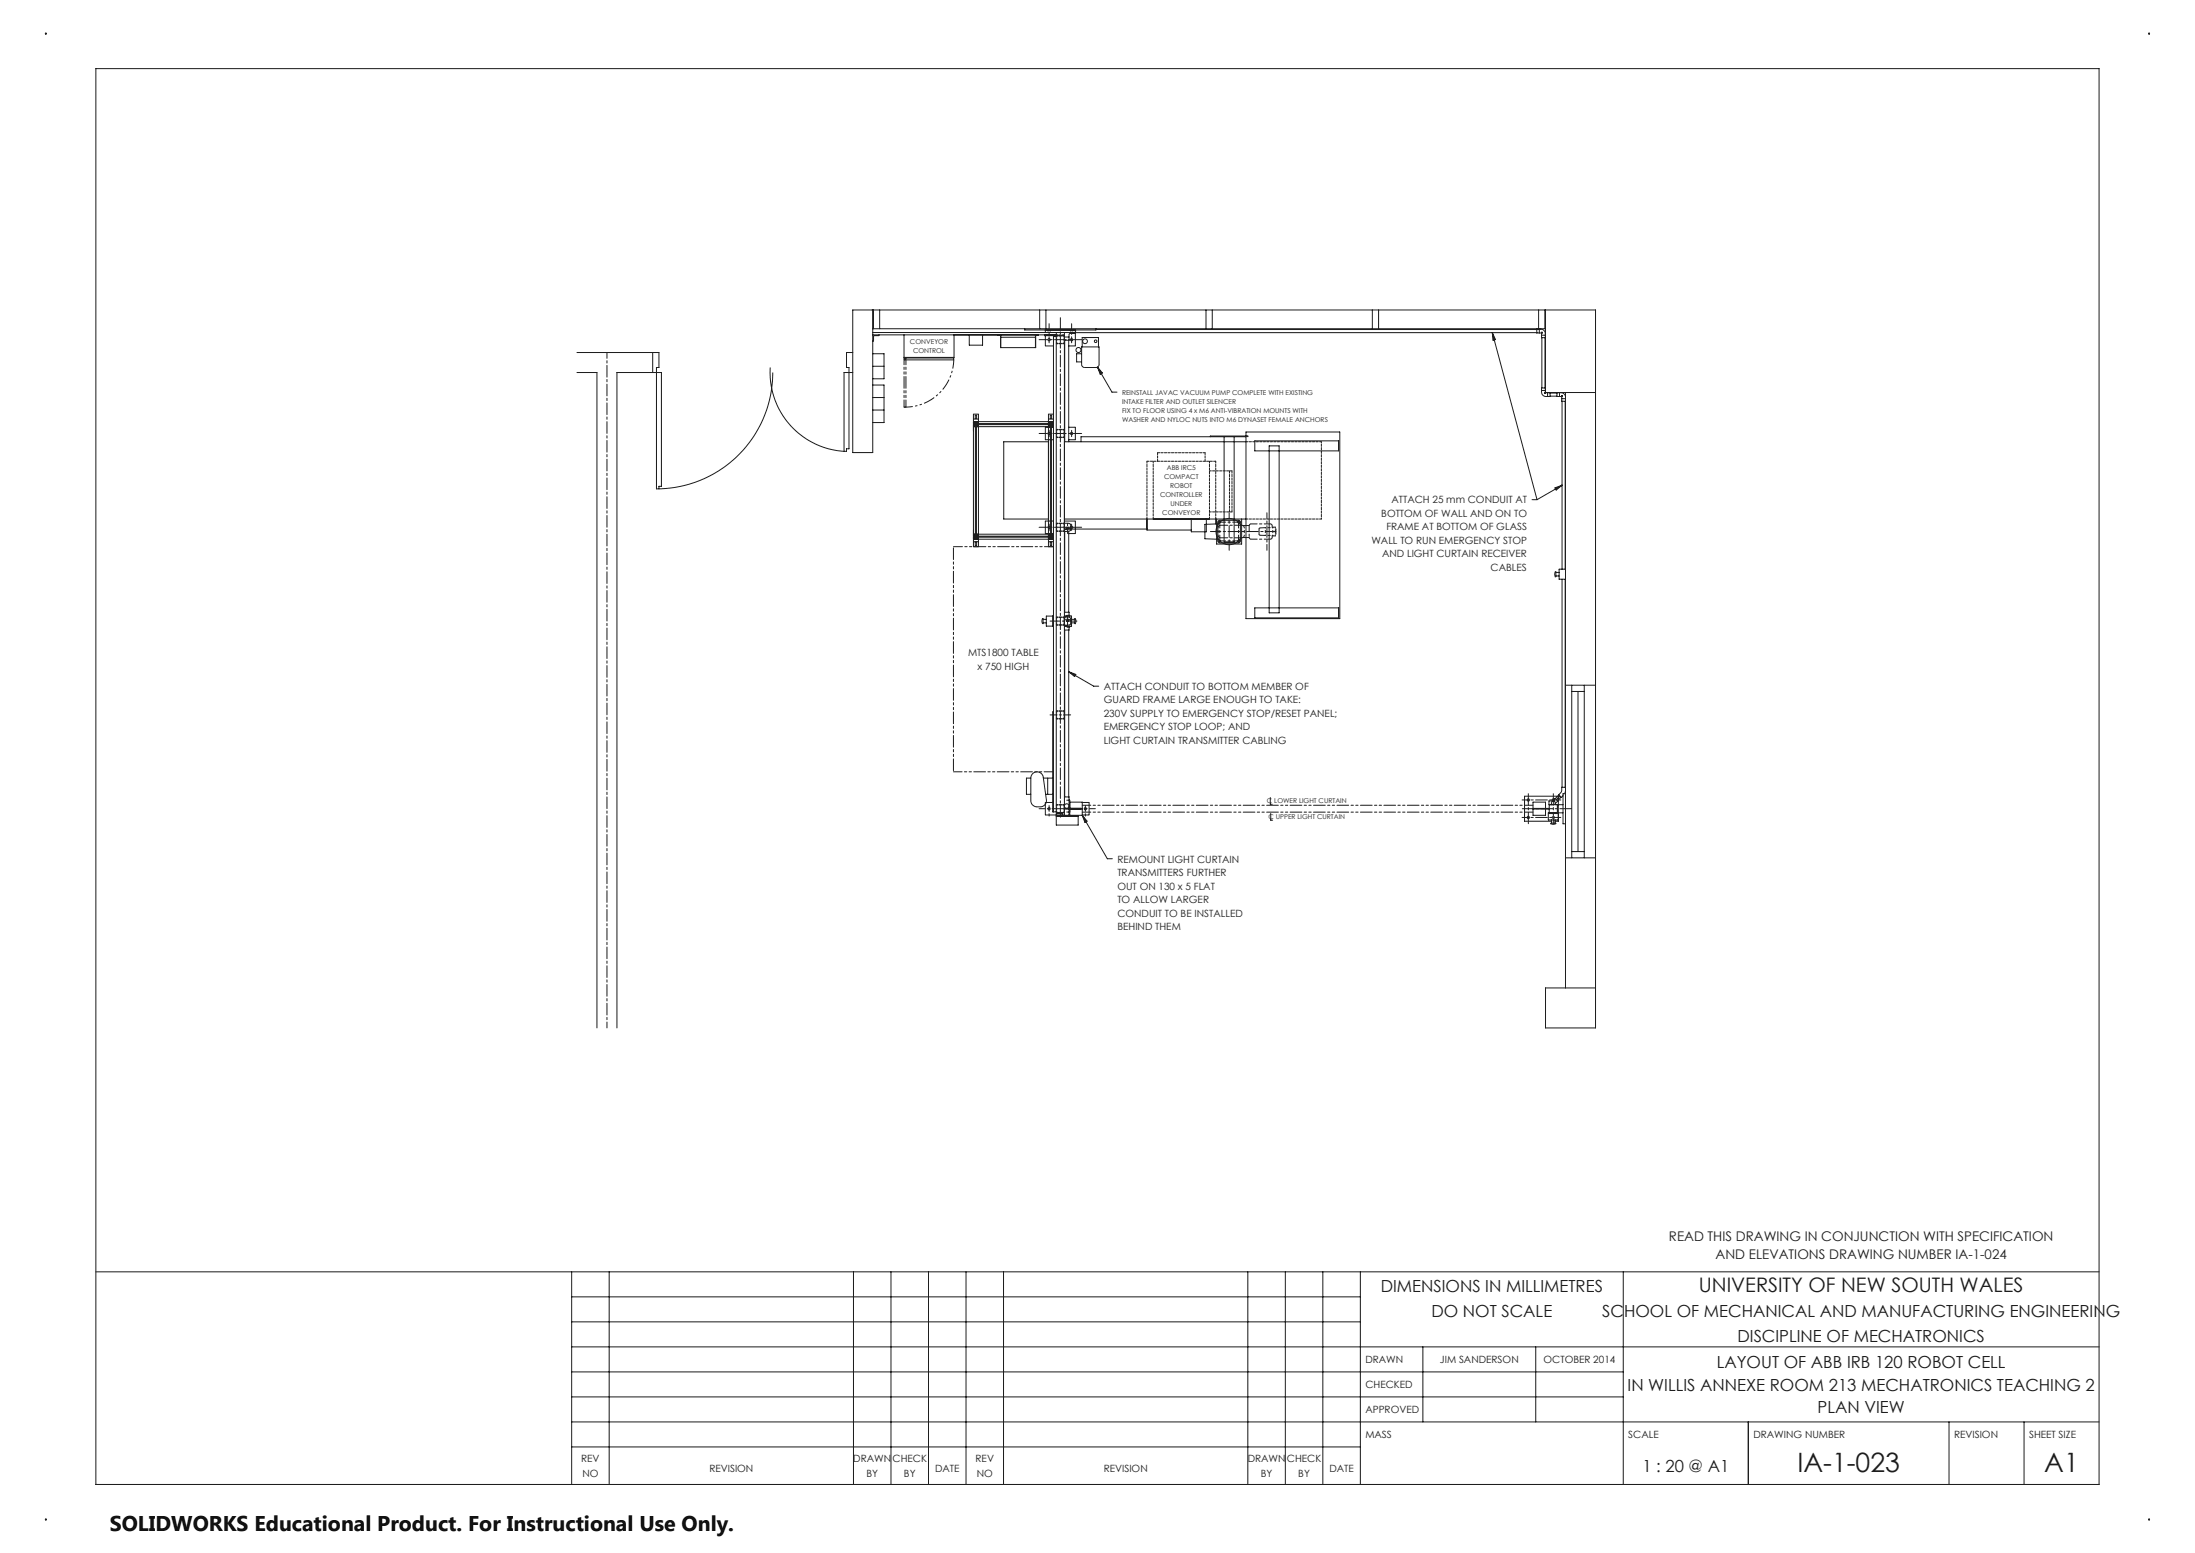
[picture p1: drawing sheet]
<svg xmlns="http://www.w3.org/2000/svg" width="1189mm" height="841mm" viewBox="0 0 1189 841" stroke-linecap="round" stroke-linejoin="round" font-family="sans-serif">
<path d="M660 290l1 1M661 284l-1 2M673 291l1-1M674 286l-1-2M677 291l1 1M678 284l-1 1M688 292l1-1M689 285l-1-1" fill="none" stroke="#191924" stroke-width=".54" stroke-dasharray="6.3 1.3 1.3 1.3" stroke-linecap="butt"/>
<g fill="none" stroke="#191924" stroke-width=".54">
<path d="M24 18h1M24 18l1 1M25 18v1M25 18l-1 1M1164 18h1M1164 18v1M52 37h1085v767h-1085zM473 168v77h-11v-77h402v389h-27v-22h27M473 178h364M473 168v10M476 168v10M555 178v1h39v-1"/>
<path d="M563 168v10M566 179v1M567 168v10M583 179v2h-3M594 178h238M653 168v10M657 168v10M743 168v10M747 168v10M832 178h3a2.3 2.3 0 0 1 2 3v2h-2v-3h-3zM833 168v10M834 178v2"/>
<path d="M835 180h1M835 180v1M836 180h-1M837 168v10M837 168v45h27M313 191h44v8h-1v66h1M354 191v11M417 199a43 43 0 0 0 40 45M462 191h-3v8h1v44h-1v1h-2M473 181h100M473 192h6v13h-6M473 180h110"/>
<path d="M473 198h6M476 181l-3 1v3M490 181v13h27v-13M490 194h27v1h-27zM490 194h1M490 194v1M525 181v6h7v-6M540 181h.1M542 182v6h19v-6M542 181v7M542 183h19M561 181v7"/>
<path d="M563 181h.1M566 181v1h10M566 182v5h5M572 180l1 260M572 182h-1v258M577 180v262h2M577 183h2M577 187h.1M577 184h2M577 184v55M580 181h-1v58M581 180v1"/>
<path d="M582 181l1 6h-4M583 180h249M586 188h9v10v1h-8l-1-1zM586 192h-3v4h3M586 188v-5h9v5M595 199l2 3-1 1zM595 199l7 13h3M808 180l25 91M808 180l2 4h-1zM835 182h2M835 183v27M837 183v27"/>
<path d="M313 202h10v355M419 202a63 63 0 0 1-62 63M462 202h-5v42M473 209h6v20h-6M473 215h6M835 211h2M836 213h1M837 212v1M837 213v-3h-2v3a2.4 2.4 0 0 0 2 2h3v-2M838 213v2M840 213h3M840 215h3"/>
<path d="M843 213v2h3v2h2M845 213v2M846 213a2.4 2.4 0 0 1 2 2M846 215h1M846 214v1M846 216h2M846 217v91M848 217v91M848 213v322M473 222h6M527 231h1M527 228v-4h3v72h-3v-4"/>
<path d="M527 231h44M527 229h1v1h-1M527 227h3M528 231h1v59h-1v-59zM528 225h1v2h-1zM528 228v1h1v-1M529 229h1h38l1 1h-39h-1zM530 228v1M530 231h.1M568 231h.1M568 239h-24v42h24M568 227h3"/>
<path d="M568 228v1M569 231h1v59h-1v-59zM569 229h1M569 225h1v2h-1zM569 228v1M570 228v1M570 229v1h1M570 229h1M570 228l1 1M571 231h-1M571 224h-3v72h3M571 231l-5 1v6h5"/>
<path d="M571 228h-44v64h44M577 239h98M577 238h.1M577 231h.1M579 231l4 1-1 6h-3M656 237h20M663 237v56h6v-56M675 234h51v101h-51zM675 237h-89v2M680 239h45v5h-45zM687 241h6v91h-6zM357 265v-2h1v-61h-24v355"/>
<path d="M830 271h3M842 264l4-1-3 2zM846 263l-13 8M527 293h3M527 290h1v1h-1M527 289h44M528 289l-1 1M528 294h1v1h-1zM529 291v1M529 291h-1v1M529 290h1h38l1 1h-39h-1zM530 289v1"/>
<path d="M530 292h.1M568 292h.1M568 293h3M568 289v1M569 294h1v1h-1zM569 292v-1h1v1M570 289l1 1M571 292h-1M571 282h-5v7h5M571 290h-1v1h1M577 282h6l-1 7h-3M577 283l3 1v3l-1 1"/>
<path d="M577 281h98M577 289h.1M577 288v44M579 286h.1M579 286h-1h1M579 288v46M579 288h-2M580 286l-2 1M621 281v6h24M621 287h-44M645 281v7h8v-7M659 281v3"/>
<path d="M659 281v14h14v-14M660 282h12v11l-1 1h-11zM660 284h-7v8h7M672 284a7 7 0 0 0-11-2 7 7 0 0 0 0 11 7 7 0 0 0 11-2M682 289l1 1h2M685 286h-2l-1 1M691 287v2M843 310v2l-1-1zM843 310h2M843 312h2M846 314v112M848 314v112"/>
<path d="M848 308h-3v6h3M565 335v3l-1-1zM565 335h2M565 337h2M570 334v5M571 334h-4v5h4M577 334l3 1v3l-1 1h-2M577 335h2l1 1M577 334h3v5h-3M577 332h2M577 334h.1M577 339h.1"/>
<path d="M578 333l1 1M579 336h.1M579 336h-1h1M579 339v99M579 339h-1M580 335h2M580 337h2M582 335l1 1-1 2zM680 329h45v6h-45zM577 341h2M577 341v91M579 364l4 1-1 1z"/>
<path d="M579 364l13 8h3M848 371h16M851 371v94M851 374h7M855 374v87M858 371v94M570 385v55h2M559 419a3 3 0 0 1 4-1 3 3 0 0 1 2 3l2 12a3 3 0 0 1-4 4h-1a3 3 0 0 1-4-3v-13zM558 421h-2v9h2M565 421h5M566 430h4M568 421v9"/>
<path d="M571 435h-5v6h11M577 440h-5M577 438h9v4M577 432h2M578 433h1v5M578 440h1M579 438v4M579 434h7v4h-9M579 438v4h7M585 438h.1M586 435h4v6h-4M688 432v4h1"/>
<path d="M830 438h9M837 438v-4h-7v8h7v-4M840 436h-1l1 4M840 436v-1a1 1 0 0 1 1-1 1 1 0 0 1 1 1v1M841 434h-2v2h8M842 432l-1 2M842 432l2 2-2 1M843 436v4M844 431l-2 1M845 431l-2 2M846 432l-2 2M848 428v2"/>
<path d="M848 426h-2v3l-2 1 2 2 1-1M848 430h-1v16h1M572 442h12v5h-12zM572 442h12M572 440v2zM575 440v2zM577 442h.1M579 441h.1M586 442l14 23h3M586 442l3 3h-1zM688 440v4h1M839 441h5"/>
<path d="M840 446h3h-2zM840 445h-14v-14h18v14h-2M840 444v2M842 444v2M847 440h-8v4h5M848 465h16M851 461h7M52 689h1085M310 689v115M330 689v115M462 689v115M483 689v115"/>
<path d="M503 689v115M523 689v115M544 689v115M676 689v115M696 689v115M717 689v115M737 689v115M879 689v115M310 716h427M310 702h427M310 729h827M771 729v41"/>
<path d="M832 729v41M310 743h569M310 756h569M310 770h827M947 770v34M1056 770v34M1096 770v34M310 784h427M24 823h1M25 822v1M25 823h-1M1164 823h1"/>
<path d="M1164 823h.1M1164 822v1"/>
<circle cx="490" cy="194" r=".2"/>
<circle cx="568" cy="184" r=".6"/>
<circle cx="580" cy="184" r=".6"/>
<circle cx="584" cy="190" r="1.4"/>
<circle cx="588" cy="185" r="1.3"/>
<circle cx="594" cy="185" r=".7"/>
<circle cx="528" cy="229" r=".2"/>
<circle cx="528" cy="231" r=".2"/>
<circle cx="529" cy="230" r=".4"/>
<circle cx="530" cy="229" r=".2"/>
<circle cx="530" cy="231" r=".2"/>
<circle cx="568" cy="229" r=".2"/>
<circle cx="568" cy="231" r=".2"/>
<circle cx="568" cy="235" r=".6"/>
<circle cx="569" cy="230" r=".4"/>
<circle cx="570" cy="229" r=".2"/>
<circle cx="570" cy="231" r=".2"/>
<circle cx="580" cy="235" r=".6"/>
<circle cx="528" cy="290" r=".2"/>
<circle cx="528" cy="292" r=".2"/>
<circle cx="529" cy="291" r=".4"/>
<circle cx="530" cy="290" r=".2"/>
<circle cx="530" cy="292" r=".2"/>
<circle cx="568" cy="290" r=".2"/>
<circle cx="568" cy="292" r=".2"/>
<circle cx="568" cy="286" r=".6"/>
<circle cx="569" cy="291" r=".4"/>
<circle cx="570" cy="290" r=".2"/>
<circle cx="570" cy="292" r=".2"/>
<circle cx="580" cy="286" r=".6"/>
<circle cx="661" cy="283" r=".4"/>
<circle cx="661" cy="293" r=".4"/>
<circle cx="671" cy="283" r=".4"/>
<circle cx="671" cy="293" r=".4"/>
<circle cx="568" cy="438" r=".6"/>
<circle cx="578" cy="437" r="1.3"/>
<circle cx="588" cy="438" r=".6"/>
<circle cx="828" cy="433" r=".6"/>
<circle cx="841" cy="433" r=".6"/>
<circle cx="828" cy="443" r=".6"/>
</g>
<path d="M842 443l-1-1v1h1" fill="none" stroke="#191924" stroke-width=".54" stroke-dasharray="1.3 .6" stroke-dashoffset=".6" stroke-linecap="butt"/>
<g fill="none" stroke="#191924" stroke-width=".54" stroke-dasharray="1.3 .6" stroke-linecap="butt">
<path d="M572 186h1M573 182h-1M572 237h1M573 233h-1M572 287l1 1M573 284h-1M576 288v-1M572 338h1M573 334l-1 1M576 335v-1M572 389h1M573 385h-1"/>
<path d="M572 440h1M573 436h-1"/>
</g>
<g fill="none" stroke="#191924" stroke-width=".54" stroke-dasharray="1.3 .6" stroke-dashoffset=".3" stroke-linecap="butt">
<path d="M572 186h1M573 182h-1M576 186h1M577 182h-1M572 237h1M573 233h-1M576 237h1M577 233h-1M572 287l1 1M573 283l-1 1M576 288l1-1M577 284l-1-1"/>
<path d="M572 338l1 1M573 334l-1 1M576 339l1-1M577 335l-1-1M572 389h1M573 385h-1M576 389h1M577 385h-1M573 436h-1M577 436h-1"/>
</g>
<path d="M490 220a26 26 0 0 0 27-25" fill="none" stroke="#191924" stroke-width=".54" stroke-dasharray="6.3 1.3 1.3 1.3 1.3 1.3" stroke-dashoffset="1.6" stroke-linecap="butt"/>
<path d="M666 278v20M686 278v20M563 438h30M568 436v7M588 436v7M329 557v-366" fill="none" stroke="#191924" stroke-width=".54" stroke-dasharray="6.3 1.3 1.3 1.3" stroke-dashoffset="3.2"/>
<path d="M656 288h35" fill="none" stroke="#191924" stroke-width=".54" stroke-dasharray="6.3 1.3 1.3 1.3" stroke-dashoffset=".7"/>
<path d="M660 283h12M660 293h12M661 282v12M671 282v12" fill="none" stroke="#191924" stroke-width=".54" stroke-dasharray="6.3 1.3 1.3 1.3" stroke-dashoffset="2.2"/>
<path d="M574 172v271M824 438h27" fill="none" stroke="#191924" stroke-width=".54" stroke-dasharray="6.3 1.3 1.3 1.3" stroke-dashoffset="-.1"/>
<path d="M828 430v16M841 430v16" fill="none" stroke="#191924" stroke-width=".54" stroke-dasharray="6.3 1.3 1.3 1.3" stroke-dashoffset=".1"/>
<path d="M824 433h21M824 443h21" fill="none" stroke="#191924" stroke-width=".54" stroke-dasharray="6.3 1.3 1.3 1.3" stroke-dashoffset="2.8"/>
<path d="M660 286v4M674 286v4M685 286h4M685 290h4M685 286v4" fill="none" stroke="#191924" stroke-width=".54" stroke-dasharray="6.3 1.3 1.3 1.3" stroke-dashoffset="6.2"/>
<path d="M689 285v5M691 285v5" fill="none" stroke="#191924" stroke-width=".54" stroke-dasharray="6.3 1.3 1.3 1.3" stroke-dashoffset="5.9"/>
<g fill="none" stroke="#191924" stroke-width=".54" stroke-dasharray="6.3 1.3 1.3 1.3">
<path d="M527 230h3M529 228v3M568 230h3M568 233v3M569 228v3M580 233v3M527 291h3M529 289v3M568 291h3M568 284v3M569 289v3M579 286h-2"/>
<path d="M580 284v3M673 285h4M673 291h4M682 287v2M689 285v1M689 290v1M689 285h2M689 290h2M691 289h.1M691 286h.1M843 310h.1M843 312h.1"/>
<path d="M565 338h.1M565 335h.1M579 336h-2M582 335h.1M582 338h.1M570 385h1M840 446h.1M843 446h.1"/>
</g>
<path d="M661 284h12M661 291h12" fill="none" stroke="#191924" stroke-width=".54" stroke-dasharray="6.3 1.3 1.3 1.3" stroke-dashoffset="2.5"/>
<path d="M568 175v11M580 175v11M677 285v6" fill="none" stroke="#191924" stroke-width=".54" stroke-dasharray="6.3 1.3 1.3 1.3" stroke-dashoffset="3.1"/>
<path d="M678 284h10M678 292h10" fill="none" stroke="#191924" stroke-width=".54" stroke-dasharray="6.3 1.3 1.3 1.3" stroke-dashoffset="3"/>
<path d="M563 184h23M563 235h23M563 286h23" fill="none" stroke="#191924" stroke-width=".54" stroke-dasharray="6.3 1.3 1.3 1.3" stroke-dashoffset="1.8"/>
<path d="M569 336h14" fill="none" stroke="#191924" stroke-width=".54" stroke-dasharray="6.3 1.3 1.3 1.3" stroke-dashoffset="1"/>
<path d="M569 387h11" fill="none" stroke="#191924" stroke-width=".54" stroke-dasharray="6.3 1.3 1.3 1.3" stroke-dashoffset="2.7"/>
<path d="M578 289v-7M578 340v-7" fill="none" stroke="#191924" stroke-width=".54" stroke-dasharray="6.3 1.3 1.3 1.3" stroke-dashoffset="3.4"/>
<g fill="none" stroke="#191924" stroke-width=".54" stroke-dasharray="1.3 .6" stroke-dashoffset=".7">
<path d="M568 179v1M569 179v1M580 179v1M581 179v1M572 182v4M573 182h3M573 186h3M576 182v4M572 233v4M573 237h3M573 233h3M576 233v4"/>
<path d="M716 239v42M572 284v3M573 288h3M573 284h3M573 283h3M576 284v3M572 335v3M573 334h3M573 339h3M573 338h3M576 335v3M572 385v4"/>
<path d="M573 385h3M573 389h3M576 385v4M572 436v4M573 436h3M573 440h3M576 436v4"/>
</g>
<path d="M675 239h41M621 250v31M625 250v31M627 245v5M653 245v5M655 250v31M659 250v31M675 281h41" fill="none" stroke="#191924" stroke-width=".54" stroke-dasharray="1.3 .6" stroke-dashoffset=".2"/>
<path d="M621 250h38M627 245h26" fill="none" stroke="#191924" stroke-width=".54" stroke-dasharray="1.3 .6" stroke-dashoffset=".1"/>
<path d="M576 182v-1M666 255v22M667 255v22" fill="none" stroke="#191924" stroke-width=".54" stroke-dasharray="1.3 .6"/>
<path d="M655 255h12M655 277h12" fill="none" stroke="#191924" stroke-width=".54" stroke-dasharray="1.3 .6" stroke-dashoffset=".3"/>
<path d="M572 181h4" fill="none" stroke="#191924" stroke-width=".54" stroke-dasharray="1.3 .6" stroke-dashoffset=".6"/>
<path d="M490 194v26M491 194v26" fill="none" stroke="#191924" stroke-width=".54" stroke-dasharray="6.3 1.3 1.3 1.3 1.3 1.3" stroke-dashoffset="2.5"/>
<path d="M491 194h-1M490 220h1" fill="none" stroke="#191924" stroke-width=".54" stroke-dasharray="6.3 1.3 1.3 1.3 1.3 1.3"/>
<path d="M586 440h244M586 436h244" fill="none" stroke="#191924" stroke-width=".54" stroke-dasharray="6.3 1.3 1.3 1.3 1.3 1.3" stroke-dashoffset="1.8"/>
<path d="M571 296h-55" fill="none" stroke="#191924" stroke-width=".54" stroke-dasharray="6.3 1.3 1.3 1.3 1.3 1.3" stroke-dashoffset="1.5"/>
<path d="M516 296v122" fill="none" stroke="#191924" stroke-width=".54" stroke-dasharray="6.3 1.3 1.3 1.3 1.3 1.3" stroke-dashoffset="-.6"/>
<path d="M516 418h54" fill="none" stroke="#191924" stroke-width=".54" stroke-dasharray="6.3 1.3 1.3 1.3 1.3 1.3" stroke-dashoffset="1.7"/>
<path d="M586 442l2 3h1zM595 199l1 4 1-1zM842 264l1 1 3-2zM808 180l1 4h1zM579 364l3 2 1-1z" fill-rule="evenodd" fill="#191924"/>
<g font-size="14.4" fill="#191924">
<text x="974" y="797">IA-1-023</text>
<text x="1107" y="797">A1</text>
</g>
<text font-size="11.6" x="59" y="829">SOLIDWORKS Educational Product. For Instructional Use Only.</text>
<text font-size="10.8" fill="#191924" x="920" y="700">UNIVERSITY OF NEW SOUTH WALES</text>
<g font-size="9" fill="#191924">
<text x="748" y="700">DIMENSIONS IN MILLIMETRES</text>
<text x="775" y="713">DO NOT SCALE</text>
<text x="868" y="713">SCHOOL OF MECHANICAL AND MANUFACTURING ENGINEERING</text>
<text x="941" y="727">DISCIPLINE OF MECHATRONICS</text>
<text x="930" y="741">LAYOUT OF ABB IRB 120 ROBOT CELL</text>
<text x="882" y="753">IN WILLIS ANNEXE ROOM 213 MECHATRONICS TEACHING 2</text>
<text x="985" y="765">PLAN VIEW</text>
<text x="890" y="797">1 : 20 @ A1</text>
</g>
<g font-size="7.2" fill="#191924">
<text x="904" y="672">READ THIS DRAWING IN CONJUNCTION WITH SPECIFICATION</text>
<text x="929" y="682">AND ELEVATIONS DRAWING NUMBER IA-1-024</text>
</g>
<g font-size="5.4" fill="#191924">
<text x="754" y="273">ATTACH 25 mm CONDUIT AT</text>
<text x="748" y="280">BOTTOM OF WALL AND ON TO</text>
<text x="751" y="287">FRAME AT BOTTOM OF GLASS</text>
<text x="743" y="295">WALL TO RUN EMERGENCY STOP</text>
<text x="749" y="302">AND LIGHT CURTAIN RECEIVER</text>
<text x="807" y="309">CABLES</text>
<text x="524" y="355">MTS1800 TABLE</text>
<text x="530" y="363">x 750 HIGH</text>
<text x="598" y="374">ATTACH CONDUIT TO BOTTOM MEMBER OF</text>
<text x="598" y="381">GUARD FRAME LARGE ENOUGH TO TAKE:</text>
<text x="598" y="388">230V SUPPLY TO EMERGENCY STOP/RESET PANEL;</text>
<text x="598" y="396">EMERGENCY STOP LOOP; AND</text>
<text x="598" y="403">LIGHT CURTAIN TRANSMITTER CABLING</text>
<text x="605" y="467">REMOUNT LIGHT CURTAIN</text>
<text x="605" y="474">TRANSMITTERS FURTHER</text>
<text x="605" y="482">OUT ON 130 x 5 FLAT</text>
<text x="605" y="489">TO ALLOW LARGER</text>
<text x="605" y="496">CONDUIT TO BE INSTALLED</text>
<text x="605" y="504">BEHIND THEM</text>
<text x="740" y="738">DRAWN</text>
<text x="780" y="738">JIM SANDERSON</text>
<text x="836" y="738">OCTOBER 2014</text>
<text x="740" y="752">CHECKED</text>
<text x="740" y="765">APPROVED</text>
<text x="740" y="779">MASS</text>
<text x="882" y="779">SCALE</text>
<text x="950" y="779">DRAWING NUMBER</text>
<text x="1058" y="779">REVISION</text>
<text x="1099" y="779">SHEET SIZE</text>
<text x="315" y="792">REV</text>
<text x="462" y="792">DRAWN</text>
<text x="484" y="792">CHECK</text>
<text x="528" y="792">REV</text>
<text x="676" y="792">DRAWN</text>
<text x="697" y="792">CHECK</text>
<text x="384" y="797">REVISION</text>
<text x="507" y="797">DATE</text>
<text x="598" y="797">REVISION</text>
<text x="720" y="797">DATE</text>
<text x="315" y="800">NO</text>
<text x="469" y="800">BY</text>
<text x="490" y="800">BY</text>
<text x="529" y="800">NO</text>
<text x="683" y="800">BY</text>
<text x="703" y="800">BY</text>
</g>
<g font-size="3.6" fill="#191924">
<text x="493" y="186">CONVEYOR</text>
<text x="495" y="191">CONTROL</text>
<text x="608" y="214">REINSTALL JAVAC VACUUM PUMP COMPLETE WITH EXISTING</text>
<text x="608" y="219">INTAKE FILTER AND OUTLET SILENCER</text>
<text x="608" y="223">FIX TO FLOOR USING 4 x M6 ANTI-VIBRATION MOUNTS WITH</text>
<text x="608" y="228">WASHER AND NYLOC NUTS INTO M6 DYNASET FEMALE ANCHORS</text>
<text x="632" y="255">ABB IRC5</text>
<text x="631" y="259">COMPACT</text>
<text x="628" y="269">CONTROLLER</text>
<text x="634" y="264">ROBOT</text>
<text x="634" y="274">UNDER</text>
<text x="630" y="279">CONVEYOR</text>
<text x="686" y="435">C LOWER LIGHT CURTAIN</text>
<text x="687" y="444">C UPPER LIGHT CURTAIN</text>
</g>
</svg>
